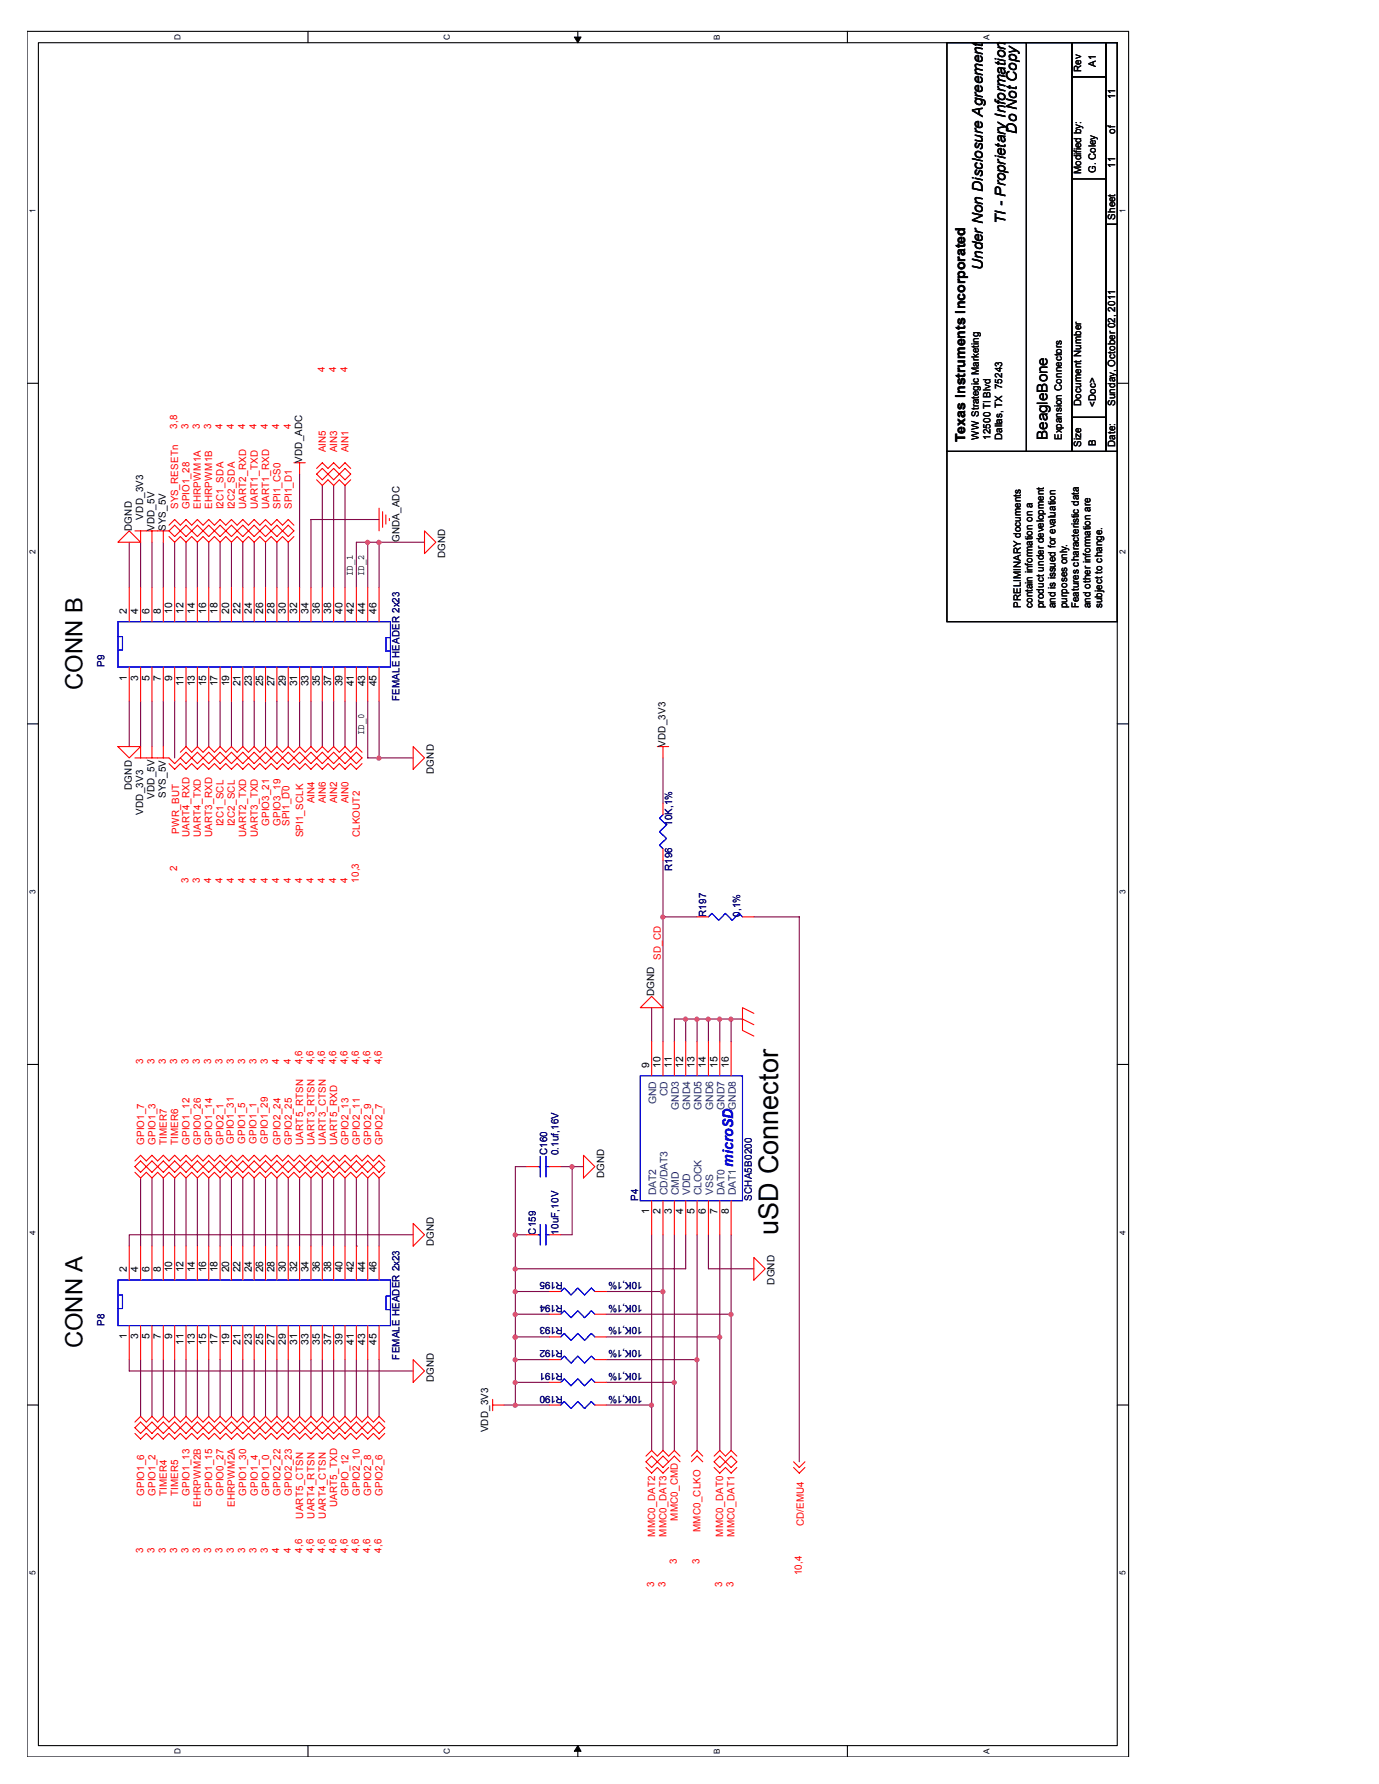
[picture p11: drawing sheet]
<svg xmlns="http://www.w3.org/2000/svg" width="216mm" height="279mm" viewBox="0 0 216 279" stroke-linecap="round" stroke-linejoin="round" font-family="sans-serif">
<path d="M4.2 4.9h172.5v270.3h-172.5zM6 6.7h168.9v266.7h-168.9z" fill="none" stroke="#000" stroke-width=".17"/>
<g fill="#fff">
<path d="M4.4 246h1.4v.7h-1.4z"/>
<path d="M175.1 246h1.4v.7h-1.4z"/>
</g>
<path d="M4.2 220h1.8M174.9 220h1.8" fill="none" stroke="#000" stroke-width=".17"/>
<g fill="#fff">
<path d="M4.4 192.7h1.4v.7h-1.4z"/>
<path d="M175.1 192.7h1.4v.7h-1.4z"/>
</g>
<path d="M4.2 166.7h1.8M174.9 166.7h1.8" fill="none" stroke="#000" stroke-width=".17"/>
<g fill="#fff">
<path d="M4.4 139.4h1.4v.6h-1.4z"/>
<path d="M175.1 139.4h1.4v.6h-1.4z"/>
</g>
<path d="M4.2 113.4h1.8M174.9 113.4h1.8" fill="none" stroke="#000" stroke-width=".17"/>
<g fill="#fff">
<path d="M4.4 86h1.4v.7h-1.4z"/>
<path d="M175.1 86h1.4v.7h-1.4z"/>
</g>
<path d="M4.2 60h1.8M174.9 60h1.8" fill="none" stroke="#000" stroke-width=".17"/>
<g fill="#fff">
<path d="M4.4 32.7h1.4v.7h-1.4z"/>
<path d="M175.1 32.7h1.4v.7h-1.4z"/>
<path d="M27.1 273.8h1.4v.9h-1.4z"/>
<path d="M27.1 5.3h1.4v.9h-1.4z"/>
<path d="M69.3 273.8h1.4v.9h-1.4z"/>
<path d="M69.3 5.3h1.4v.9h-1.4z"/>
</g>
<path d="M48.2 4.9v1.8M48.2 273.4v1.8" fill="none" stroke="#000" stroke-width=".17"/>
<g fill="#fff">
<path d="M111.5 273.9h1.4v.8h-1.4z"/>
<path d="M111.5 5.4h1.4v.8h-1.4z"/>
</g>
<path d="M90.5 4.9v1.8M90.5 273.4v1.8" fill="none" stroke="#000" stroke-width=".17"/>
<path d="M89.9 5.8h1.1l-.5 .9zM90.5 273.4l.5 .9h-1.1z" fill="#000" stroke="#000" stroke-width=".16"/>
<g fill="#fff">
<path d="M153.8 273.9h1.4v.8h-1.4z"/>
<path d="M153.8 5.4h1.4v.8h-1.4z"/>
</g>
<path d="M132.7 4.9v1.8M148.3 6.7h12.4v64h-12.4zM160.7 6.7h7.1v64h-7.1zM167.8 12h5.3v53.4h-5.3zM167.8 6.7h5.3v5.3h-5.3zM173.1 6.7h1.8v28.4h-1.8zM167.8 28h5.3M173.1 35.1h1.8v35.6h-1.8zM148.3 70.7h26.6v26.7h-26.6zM167.8 65.4h5.3v5.3h-5.3zM132.7 273.4v1.8" fill="none" stroke="#000" stroke-width=".17"/>
<g fill="none" stroke="#800040" stroke-width=".17">
<path d="M46.9 74.3v17.7M50.5 76v16M52.2 76v16M54 76v16M20.2 84.9v7.1M22 84.9v7.1M23.8 84.9v7.1M25.6 84.9v7.1M27.3 84.9v7.1M29.1 84.9v7.1M30.9 84.9v7.1M32.7 84.9v7.1"/>
<path d="M34.5 84.9v7.1M36.2 84.9v7.1M38 84.9v7.1M39.8 84.9v7.1M41.6 84.9v7.1M43.3 84.9v7.1M45.1 84.9v7.1M57.6 84.9v7.1M59.4 81.4h-10.7v10.6M59.4 84.9h-3.6v7.1M66.5 84.9h-7.1v7.1M20.2 109.8v7.1"/>
<path d="M22 109.8v7.1M23.8 109.8v7.1M25.6 109.8v7.1M27.3 109.8v8.9M29.1 109.8v7.1M30.9 109.8v7.1M32.7 109.8v7.1M34.5 109.8v7.1M36.2 109.8v7.1M38 109.8v7.1M39.8 109.8v7.1M41.6 109.8v7.1"/>
<path d="M43.3 109.8v7.1M45.1 109.8v7.1M46.9 109.8v7.1M48.7 109.8v7.1M50.5 109.8v7.1M52.2 109.8v7.1M54 109.8v7.1M55.8 109.8v7.1M57.6 109.8v8.9h7.1M59.4 109.8v8.9M103.8 118.7v7.1M103.8 134.7v28.5"/>
<path d="M102 157.8v5.4M103.8 143.6h5.3M107.4 159.6v3.6M109.1 159.6v3.6M110.9 159.6v3.6M112.7 159.6v3.6M114.5 159.6v3.6M116.2 159.6h-10.6v3.6M118 143.6h7.1v85.3M22 184.5v10.7M23.8 184.5v10.7M25.6 184.5v10.7"/>
<path d="M27.3 184.5v10.7M29.1 184.5v10.7M30.9 184.5v10.7M32.7 184.5v10.7M34.5 184.5v10.7M36.2 184.5v10.7M38 184.5v10.7M39.8 184.5v10.7M41.6 184.5v10.7M43.3 184.5v10.7M45.1 184.5v10.7M46.9 184.5v10.7"/>
<path d="M48.7 184.5v10.7M50.5 184.5v10.7M52.2 184.5v10.7M54 184.5v10.7M55.8 195.2h.1M55.8 184.5v10.7M57.6 184.5v10.7M59.4 184.5v10.7M64.7 193.4h-44.5v1.8M80.7 193.4h1.8M82.5 182.7h-1.8v37.3M87.8 182.7h3.6"/>
<path d="M89.6 182.7v10.7h-1.8M102 193.4v33.8M103.8 193.4v33.8M105.6 193.4v33.8M107.4 193.4v5.3h-26.7M109.1 193.4v33.8M110.9 193.4v5.3h7.1M112.7 193.4v33.8M114.5 193.4v33.8M20.2 212.9v1.8h44.5M22 212.9v8.9M23.8 212.9v8.9"/>
<path d="M25.6 212.9v8.9M27.3 212.9v8.9M29.1 212.9v8.9M30.9 212.9v8.9M32.7 212.9v8.9M34.5 212.9v8.9M36.2 212.9v8.9M38 212.9v8.9M39.8 212.9v8.9M41.6 212.9v8.9M43.3 212.9v8.9M45.1 212.9v8.9"/>
<path d="M46.9 212.9v8.9M48.7 212.9v8.9M50.5 212.9v8.9M52.2 212.9v8.9M54 212.9v8.9M55.8 212.9v8.9M57.6 212.9v8.9M59.4 212.9v8.9M80.7 209.4h5.3M80.7 205.8h5.3M80.7 212.9h5.3M80.7 216.5h5.3"/>
<path d="M80.7 202.3h5.3M94.9 209.4h17.8M94.9 205.8h19.6M94.9 212.9h14.2M94.9 216.5h10.7M94.9 202.3h8.9M78.9 220h7.1M94.9 220h7.1"/>
</g>
<g fill="#f0f" stroke="#f0f" stroke-width=".17">
<circle cx="112.7" cy="209.4" r=".32"/>
<circle cx="114.4" cy="205.8" r=".32"/>
<circle cx="80.7" cy="198.7" r=".32"/>
<circle cx="109.1" cy="213" r=".32"/>
<circle cx="80.7" cy="202.3" r=".32"/>
<circle cx="80.7" cy="209.4" r=".32"/>
<circle cx="80.7" cy="213" r=".32"/>
<circle cx="80.7" cy="216.5" r=".32"/>
<circle cx="105.6" cy="216.5" r=".32"/>
<circle cx="114.4" cy="159.6" r=".32"/>
<circle cx="102" cy="220.1" r=".32"/>
<circle cx="103.8" cy="202.3" r=".32"/>
<circle cx="103.8" cy="143.6" r=".32"/>
<circle cx="110.9" cy="159.6" r=".32"/>
<circle cx="107.3" cy="159.6" r=".32"/>
<circle cx="109.1" cy="159.6" r=".32"/>
<circle cx="89.6" cy="182.7" r=".32"/>
<circle cx="80.7" cy="193.4" r=".32"/>
<circle cx="112.7" cy="159.6" r=".32"/>
<circle cx="80.7" cy="205.8" r=".32"/>
<circle cx="80.7" cy="220.1" r=".32"/>
<circle cx="57.5" cy="84.9" r=".32"/>
<circle cx="59.3" cy="84.9" r=".32"/>
<circle cx="59.3" cy="118.7" r=".32"/>
</g>
<g fill="none" stroke="#f00" stroke-width=".17">
<path d="M46 72.5h1.8M46.9 72.5v1.8M49.6 75.1l.9 .9 .8-.9 .9 .9 .9-.9 .9 .9 .9-.9M49.6 73.4l.9-.9 .8 .9 .9-.9 .9 .9 .9-.9 .9 .9M50.5 73.4l.8 .9-.8 .8-.9-.8zM51.3 74.3l.9 .8 .9-.8M51.3 74.3l.9-.9 .9 .9M54 73.4l.9 .9-.9 .8-.9-.8zM59.4 79.6v3.5M18.5 84.9l1.7-1.8 1.8 1.8zM20.2 92v5.4M21.1 83.1h5.4"/>
<path d="M22 83.1v1.8M22 92v5.4M23.8 83.1v1.8M23.8 92v5.4M25.6 83.1v1.8M25.6 92v5.4M26.5 84l.8 .9 .9-.9 .9 .9 .9-.9 .9 .9 .9-.9 .9 .9 .9-.9 .9 .9 .8-.9 .9 .9 .9-.9 .9 .9 .9-.9 .9 .9 .9-.9 .9 .9 .9-.9 .8 .9 .9-.9 .9 .9 .9-.9M26.5 82.3l.8-.9 .9 .9 .9-.9 .9 .9 .9-.9 .9 .9 .9-.9 .9 .9 .9-.9 .8 .9 .9-.9 .9 .9 .9-.9 .9 .9 .9-.9 .9 .9 .9-.9 .9 .9 .8-.9 .9 .9 .9-.9 .9 .9M26.5 83.1l.8 .9 .9-.9M26.5 83.1l.8-.8 .9 .8M27.3 92v5.4M28.2 83.1l.9 .9 .9-.9"/>
<path d="M28.2 83.1l.9-.8 .9 .8M29.1 92v5.4M30 83.1l.9 .9 .9-.9M30 83.1l.9-.8 .9 .8M30.9 92v5.4M31.8 83.1l.9 .9 .9-.9M31.8 83.1l.9-.8 .9 .8M32.7 92v5.4M33.6 83.1l.9 .9 .8-.9M33.6 83.1l.9-.8 .8 .8M34.5 92v5.4M35.3 83.1l.9 .9 .9-.9"/>
<path d="M35.3 83.1l.9-.8 .9 .8M36.2 92v5.4M37.1 83.1l.9 .9 .9-.9M37.1 83.1l.9-.8 .9 .8M38 92v5.4M38.9 83.1l.9 .9 .9-.9M38.9 83.1l.9-.8 .9 .8M39.8 92v5.4M40.7 83.1l.9 .9 .9-.9M40.7 83.1l.9-.8 .9 .8M41.6 92v5.4M42.5 83.1l.8 .9 .9-.9"/>
<path d="M42.5 83.1l.8-.8 .9 .8M43.3 92v5.4M45.1 82.3l.9 .8-.9 .9-.9-.9zM45.1 92v5.4M46.9 92v5.4M48.7 92v5.4M50.5 92v5.4M52.2 92v5.4M54 92v5.4M55.8 92v5.4M57.6 92v5.4M59.4 92v5.4"/>
<path d="M59.9 80.1v2.5M60.4 80.6v1.5M61 81.2v.3M66.5 83.1l1.7 1.8-1.7 1.8zM18.5 116.9h3.5l-1.8 1.8zM20.2 104.5v5.3M21.1 118.7h5.4l.8 .9 .9-.9M22 104.5v5.3M22 116.9v1.8M23.8 104.5v5.3M23.8 116.9v1.8M25.6 104.5v5.3"/>
<path d="M25.6 116.9v1.8M26.5 119.6l.8 .9 .9-.9 .9 .9 .9-.9 .9 .9 .9-.9 .9 .9 .9-.9 .9 .9 .8-.9 .9 .9 .9-.9 .9 .9 .9-.9 .9 .9 .9-.9 .9 .9 .9-.9 .8 .9 .9-.9 .9 .9 .9-.9 .9 .9 .9-.9 .9 .9 .9-.9 .9 .9 .8-.9 .9 .9 .9-.9 .9 .9 .9-.9 .9 .9 .9-.9M27.3 104.5v5.3M28.2 117.8l.9-.9 .9 .9 .9-.9 .9 .9 .9-.9 .9 .9 .9-.9 .8 .9 .9-.9 .9 .9 .9-.9 .9 .9 .9-.9 .9 .9 .9-.9 .9 .9 .8-.9 .9 .9 .9-.9 .9 .9 .9-.9 .9 .9 .9-.9 .9 .9 .9-.9 .8 .9 .9-.9 .9 .9 .9-.9 .9 .9 .9-.9 .9 .9M28.2 118.7l.9 .9 .9-.9M28.2 118.7l.9-.9 .9 .9M29.1 104.5v5.3M30 118.7l.9 .9 .9-.9M30 118.7l.9-.9 .9 .9M30.9 104.5v5.3M31.8 118.7l.9 .9 .9-.9M31.8 118.7l.9-.9 .9 .9"/>
<path d="M32.7 104.5v5.3M33.6 118.7l.9 .9 .8-.9M33.6 118.7l.9-.9 .8 .9M34.5 104.5v5.3M35.3 118.7l.9 .9 .9-.9M35.3 118.7l.9-.9 .9 .9M36.2 104.5v5.3M37.1 118.7l.9 .9 .9-.9M37.1 118.7l.9-.9 .9 .9M38 104.5v5.3M38.9 118.7l.9 .9 .9-.9M38.9 118.7l.9-.9 .9 .9"/>
<path d="M39.8 104.5v5.3M40.7 118.7l.9 .9 .9-.9M40.7 118.7l.9-.9 .9 .9M41.6 104.5v5.3M42.5 118.7l.8 .9 .9-.9M42.5 118.7l.8-.9 .9 .9M43.3 104.5v5.3M44.2 118.7l.9 .9 .9-.9M44.2 118.7l.9-.9 .9 .9M45.1 104.5v5.3M46 118.7l.9 .9 .9-.9M46 118.7l.9-.9 .9 .9"/>
<path d="M46.9 104.5v5.3M47.8 118.7l.9 .9 .9-.9M47.8 118.7l.9-.9 .9 .9M48.7 104.5v5.3M49.6 118.7l.9 .9 .8-.9M49.6 118.7l.9-.9 .8 .9M50.5 104.5v5.3M51.3 118.7l.9 .9 .9-.9M51.3 118.7l.9-.9 .9 .9M52.2 104.5v5.3M53.1 118.7l.9 .9 .9-.9M53.1 118.7l.9-.9 .9 .9"/>
<path d="M54 104.5v5.3M55.8 117.8l.9 .9-.9 .9-.9-.9zM55.8 104.5v5.3M57.6 104.5v5.3M59.4 104.5v5.3M64.7 116.9l1.8 1.8-1.8 1.8zM102.9 116.9h1.8M103.8 116.9v1.8M103.8 125.8v1.8M103.8 132.9v1.8M100.2 157.8l1.8-1.8 1.8 1.8zM109.1 143.6h1.8"/>
<path d="M116.2 159.6l1.8 .9M116.2 143.6h1.8M118 158.7l-1.8-.9v3.6l1.8 .9M102 163.2v5.3M103.8 163.2v5.3M105.6 163.2v5.3M107.4 163.2v5.3M109.1 163.2v5.3M110.9 163.2v5.3M112.7 163.2v5.3M114.5 163.2v5.3M20.2 195.2v5.3"/>
<path d="M21.1 183.6l.9 .9 .9-.9 .9 .9 .9-.9 .9 .9 .9-.9 .8 .9 .9-.9 .9 .9 .9-.9 .9 .9 .9-.9 .9 .9 .9-.9 .9 .9 .8-.9 .9 .9 .9-.9 .9 .9 .9-.9 .9 .9 .9-.9 .9 .9 .9-.9 .8 .9 .9-.9 .9 .9 .9-.9 .9 .9 .9-.9 .9 .9 .9-.9 .9 .9 .8-.9 .9 .9 .9-.9 .9 .9 .9-.9 .9 .9 .9-.9 .9 .9 .9-.9 .9 .9 .8-.9M21.1 181.8l.9-.9 .9 .9 .9-.9 .9 .9 .9-.9 .9 .9 .8-.9 .9 .9 .9-.9 .9 .9 .9-.9 .9 .9 .9-.9 .9 .9 .9-.9 .8 .9 .9-.9 .9 .9 .9-.9 .9 .9 .9-.9 .9 .9 .9-.9 .9 .9 .8-.9 .9 .9 .9-.9 .9 .9 .9-.9 .9 .9 .9-.9 .9 .9 .9-.9 .8 .9 .9-.9 .9 .9 .9-.9 .9 .9 .9-.9 .9 .9 .9-.9 .9 .9 .9-.9 .8 .9M21.1 182.7l.9-.9 .9 .9-.9 .9zM22 195.2v5.3M22.9 182.7l.9 .9 .9-.9M22.9 182.7l.9-.9 .9 .9M23.8 195.2v5.3M24.7 182.7l.9 .9 .9-.9M24.7 182.7l.9-.9 .9 .9M25.6 195.2v5.3M26.5 182.7l.8 .9 .9-.9M26.5 182.7l.8-.9 .9 .9"/>
<path d="M27.3 195.2v5.3M28.2 182.7l.9 .9 .9-.9M28.2 182.7l.9-.9 .9 .9M29.1 195.2v5.3M30 182.7l.9 .9 .9-.9M30 182.7l.9-.9 .9 .9M30.9 195.2v5.3M31.8 182.7l.9 .9 .9-.9M31.8 182.7l.9-.9 .9 .9M32.7 195.2v5.3M33.6 182.7l.9 .9 .8-.9M33.6 182.7l.9-.9 .8 .9"/>
<path d="M34.5 195.2v5.3M35.3 182.7l.9 .9 .9-.9M35.3 182.7l.9-.9 .9 .9M36.2 195.2v5.3M37.1 182.7l.9 .9 .9-.9M37.1 182.7l.9-.9 .9 .9M38 195.2v5.3M38.9 182.7l.9 .9 .9-.9M38.9 182.7l.9-.9 .9 .9M39.8 195.2v5.3M40.7 182.7l.9 .9 .9-.9M40.7 182.7l.9-.9 .9 .9"/>
<path d="M41.6 195.2v5.3M42.5 182.7l.8 .9 .9-.9M42.5 182.7l.8-.9 .9 .9M43.3 195.2v5.3M44.2 182.7l.9 .9 .9-.9M44.2 182.7l.9-.9 .9 .9M45.1 195.2v5.3M46 182.7l.9 .9 .9-.9M46 182.7l.9-.9 .9 .9M46.9 195.2v5.3M47.8 182.7l.9 .9 .9-.9M47.8 182.7l.9-.9 .9 .9"/>
<path d="M48.7 195.2v5.3M49.6 182.7l.9 .9 .8-.9M49.6 182.7l.9-.9 .8 .9M50.5 195.2v5.3M51.3 182.7l.9 .9 .9-.9M51.3 182.7l.9-.9 .9 .9M52.2 195.2v5.3M53.1 182.7l.9 .9 .9-.9M53.1 182.7l.9-.9 .9 .9M54 195.2v5.3M54.9 182.7l.9 .9 .9-.9M54.9 182.7l.9-.9 .9 .9"/>
<path d="M55.8 195.2v5.3M56.7 182.7l.9 .9 .9-.9M56.7 182.7l.9-.9 .9 .9M57.6 195.2v5.3M58.5 182.7l.9-.9 .8 .9-.8 .9zM59.4 195.2v5.3M64.7 191.6l1.8 1.8-1.8 1.8zM82.5 182.7h1.7M82.5 193.4h1.7M86 182.7h1.8M86 193.4h1.8M91.4 180.9l1.7 1.8-1.7 1.8z"/>
<path d="M102 188v5.4M103.8 188v5.4M105.6 188v5.4M107.4 188v5.4M109.1 188v5.4M110.9 188v5.4M112.7 188v5.4M114.5 188v5.4M118 196.9l1.8 1.8-1.8 1.8zM20.2 207.6v5.3M22 207.6v5.3M23.8 207.6v5.3"/>
<path d="M25.6 207.6v5.3M27.3 207.6v5.3M29.1 207.6v5.3M30.9 207.6v5.3M32.7 207.6v5.3M34.5 207.6v5.3M36.2 207.6v5.3M38 207.6v5.3M39.8 207.6v5.3M41.6 207.6v5.3M43.3 207.6v5.3M45.1 207.6v5.3"/>
<path d="M46.9 207.6v5.3M48.7 207.6v5.3M50.5 207.6v5.3M52.2 207.6v5.3M54 207.6v5.3M55.8 207.6v5.3M57.6 207.6v5.3M59.4 207.6v5.3M64.7 212.9l1.8 1.8-1.8 1.8zM77.1 219.2v1.7M86 209.4h1.8M86 205.8h1.8"/>
<path d="M86 202.3h1.8M86 216.5h1.8M86 212.9h1.8M93.1 209.4h1.8M93.1 205.8h1.8M93.1 202.3h1.8M93.1 216.5h1.8M93.1 212.9h1.8M21.1 224.5l.9 .9 .9-.9 .9 .9 .9-.9 .9 .9 .9-.9 .8 .9 .9-.9 .9 .9 .9-.9 .9 .9 .9-.9 .9 .9 .9-.9 .9 .9 .8-.9 .9 .9 .9-.9 .9 .9 .9-.9 .9 .9 .9-.9 .9 .9 .9-.9 .8 .9 .9-.9 .9 .9 .9-.9 .9 .9 .9-.9 .9 .9 .9-.9 .9 .9 .8-.9 .9 .9 .9-.9 .9 .9 .9-.9 .9 .9 .9-.9 .9 .9 .9-.9 .9 .9 .8-.9M21.1 222.7l.9-.9 .9 .9 .9-.9 .9 .9 .9-.9 .9 .9 .8-.9 .9 .9 .9-.9 .9 .9 .9-.9 .9 .9 .9-.9 .9 .9 .9-.9 .8 .9 .9-.9 .9 .9 .9-.9 .9 .9 .9-.9 .9 .9 .9-.9 .9 .9 .8-.9 .9 .9 .9-.9 .9 .9 .9-.9 .9 .9 .9-.9 .9 .9 .9-.9 .8 .9 .9-.9 .9 .9 .9-.9 .9 .9 .9-.9 .9 .9 .9-.9 .9 .9 .9-.9 .8 .9M22 222.7l.9 .9-.9 .9-.9-.9zM22.9 223.6l.9 .9 .9-.9"/>
<path d="M22.9 223.6l.9-.9 .9 .9M24.7 223.6l.9 .9 .9-.9M24.7 223.6l.9-.9 .9 .9M26.5 223.6l.8 .9 .9-.9M26.5 223.6l.8-.9 .9 .9M28.2 223.6l.9 .9 .9-.9M28.2 223.6l.9-.9 .9 .9M30 223.6l.9 .9 .9-.9M30 223.6l.9-.9 .9 .9M31.8 223.6l.9 .9 .9-.9M31.8 223.6l.9-.9 .9 .9M33.6 223.6l.9 .9 .8-.9"/>
<path d="M33.6 223.6l.9-.9 .8 .9M35.3 223.6l.9 .9 .9-.9M35.3 223.6l.9-.9 .9 .9M37.1 223.6l.9 .9 .9-.9M37.1 223.6l.9-.9 .9 .9M38.9 223.6l.9 .9 .9-.9M38.9 223.6l.9-.9 .9 .9M40.7 223.6l.9 .9 .9-.9M40.7 223.6l.9-.9 .9 .9M42.5 223.6l.8 .9 .9-.9M42.5 223.6l.8-.9 .9 .9M44.2 223.6l.9 .9 .9-.9"/>
<path d="M44.2 223.6l.9-.9 .9 .9M46 223.6l.9 .9 .9-.9M46 223.6l.9-.9 .9 .9M47.8 223.6l.9 .9 .9-.9M47.8 223.6l.9-.9 .9 .9M49.6 223.6l.9 .9 .8-.9M49.6 223.6l.9-.9 .8 .9M51.3 223.6l.9 .9 .9-.9M51.3 223.6l.9-.9 .9 .9M53.1 223.6l.9 .9 .9-.9M53.1 223.6l.9-.9 .9 .9M54.9 223.6l.9 .9 .9-.9"/>
<path d="M54.9 223.6l.9-.9 .9 .9M56.7 223.6l.9 .9 .9-.9M56.7 223.6l.9-.9 .9 .9M59.4 222.7l.8 .9-.8 .9-.9-.9zM77.1 220h1.8M86 220h1.8M93.1 220h1.8M101.1 229.8l.9 .9 .9-.9 .9 .9 .9-.9M101.1 228.9l.9-.8 .9 .8-.9 .9zM101.1 228.1l.9-.9 .9 .9 .9-.9 .9 .9 .9-.9 .9 .9M102.9 228.9l.9 .9 .9-.9M102.9 228.9l.9-.8 .9 .8"/>
<path d="M104.7 228.9l.9-.8 .9 .8M108.2 228.1l.9-.9 .9 .9M108.2 228.9l.9-.8 .9 .8M111.8 229.8l.9 .9 .9-.9 .9 .9 .9-.9M111.8 228.1l.9-.9 .9 .9 .9-.9 .9 .9M112.7 228.1l.9 .8-.9 .9-.9-.9zM114.5 228.1l.9 .8-.9 .9-.9-.9zM124.2 229.8l.9 .9 .9-.9M124.2 228.9l.9 .9 .9-.9"/>
</g>
<g fill="none" stroke="#00f" stroke-width=".17">
<path d="M18.5 97.4h42.6v7.1h-42.6zM18.5 99.7h.7v2.1h-.7M61.1 99.9h-.7v2.1h.7M103.8 127.6l-.5 .5 1.1 1.1-1.1 1.1 1.1 1-1.1 1.1 .5 .5M110.9 143.6l.6-.6 1 1.1 1.1-1.1 1 1.1 1.1-1.1 .5 .6M100.2 168.5h16v19.5h-16zM84.2 182.7h.4M84.2 193.4h.4M84.6 181.1v3.2M84.6 191.8v3.2M85.5 182.7h.5M85.5 181.1v3.2"/>
<path d="M85.5 191.8v3.2M85.5 193.4h.5M18.5 200.5h42.6v7.1h-42.6zM18.5 202.8h.7v2.1h-.7M61.1 203h-.7v2.1h.7M87.8 209.4l.5-.6 1.1 1.1 1.1-1.1 1 1.1 1.1-1.1 .5 .6M87.8 205.8l.5-.5 1.1 1.1 1.1-1.1 1 1.1 1.1-1.1 .5 .5M87.8 202.3l.5-.6 1.1 1.1 1.1-1.1 1 1.1 1.1-1.1 .5 .6M87.8 216.5l.5-.6 1.1 1.1 1.1-1.1 1 1.1 1.1-1.1 .5 .6M87.8 212.9l.5-.5 1.1 1.1 1.1-1.1 1 1.1 1.1-1.1 .5 .5M87.8 220l.5-.5 1.1 1.1 1.1-1.1 1 1.1 1.1-1.1 .5 .5"/>
</g>
<text font-size="4.2" x="121.8" y="193.4" transform="rotate(-90 121.8 193.4)">uSD Connector</text>
<g font-size="3.7">
<text x="12.9" y="108" transform="rotate(-90 12.9 108)">CONN B</text>
<text x="12.9" y="211.2" transform="rotate(-90 12.9 211.2)">CONN A</text>
</g>
<g font-size="2.3">
<text x="159.2" y="20.9" transform="rotate(-90 159.2 20.9)">Do Not Copy</text>
<text x="157.4" y="35.1" transform="rotate(-90 157.4 35.1)">TI - Proprietary Information</text>
<text x="153.9" y="42.2" transform="rotate(-90 153.9 42.2)">Under Non Disclosure Agreement</text>
<text x="164" y="68.9" transform="rotate(-90 164 68.9)">BeagleBone</text>
</g>
<text font-size="2.3" fill="#00f" x="114.8" y="182.7" transform="rotate(-90 114.8 182.7)">microSD</text>
<text font-size="2.1" x="151.1" y="69.3" transform="rotate(-90 151.1 69.3)">Texas Instruments Incorporated</text>
<g font-size="1.6">
<text x="169.2" y="11.3" transform="rotate(-90 169.2 11.3)">Rev</text>
<text x="171.6" y="10.4" transform="rotate(-90 171.6 10.4)">A1</text>
<text x="174.6" y="15.6" transform="rotate(-90 174.6 15.6)">11</text>
<text x="174.6" y="20.9" transform="rotate(-90 174.6 20.9)">of</text>
<text x="169.2" y="27.3" transform="rotate(-90 169.2 27.3)">Modified by:</text>
<text x="171.6" y="27.1" transform="rotate(-90 171.6 27.1)">G. Coley</text>
<text x="174.6" y="26.2" transform="rotate(-90 174.6 26.2)">11</text>
<text x="174.6" y="34.4" transform="rotate(-90 174.6 34.4)">Sheet</text>
<text x="169.2" y="63.6" transform="rotate(-90 169.2 63.6)">Document Number</text>
<text x="171.6" y="63.8" transform="rotate(-90 171.6 63.8)">&lt;Doc&gt;</text>
<text x="174.6" y="63.6" transform="rotate(-90 174.6 63.6)">Sunday, October 02, 2011</text>
<text x="153.2" y="68.9" transform="rotate(-90 153.2 68.9)">WW Strategic Marketing</text>
<text x="155.1" y="68.9" transform="rotate(-90 155.1 68.9)">12500 TI Blvd</text>
<text x="156.9" y="68.9" transform="rotate(-90 156.9 68.9)">Dallas, TX 75243</text>
<text x="166.2" y="68.9" transform="rotate(-90 166.2 68.9)">Expansion Connectors</text>
<text x="169.2" y="70" transform="rotate(-90 169.2 70)">Size</text>
<text x="171.6" y="69.8" transform="rotate(-90 171.6 69.8)">B</text>
<text x="174.6" y="70" transform="rotate(-90 174.6 70)">Date:</text>
<text x="47.3" y="72.5" transform="rotate(-90 47.3 72.5)">VDD_ADC</text>
<text x="20.6" y="83.1" transform="rotate(-90 20.6 83.1)">DGND</text>
<text x="22.4" y="81.4" transform="rotate(-90 22.4 81.4)">VDD_3V3</text>
<text x="24.2" y="83.1" transform="rotate(-90 24.2 83.1)">VDD_5V</text>
<text x="26" y="83.1" transform="rotate(-90 26 83.1)">SYS_5V</text>
<text x="62.6" y="84.9" transform="rotate(-90 62.6 84.9)">GNDA_ADC</text>
<text x="69.7" y="87.4" transform="rotate(-90 69.7 87.4)">DGND</text>
<text x="55.2" y="90.3" transform="rotate(-90 55.2 90.3)">ID_1</text>
<text x="57" y="90.3" transform="rotate(-90 57 90.3)">ID_2</text>
<text x="159.8" y="95.3" transform="rotate(-90 159.8 95.3)">PRELIMINARY documents</text>
<text x="161.6" y="95.3" transform="rotate(-90 161.6 95.3)">contain information on a</text>
<text x="163.4" y="95.3" transform="rotate(-90 163.4 95.3)">product under development</text>
<text x="165.3" y="95.3" transform="rotate(-90 165.3 95.3)">and is issued for evaluation</text>
<text x="167.1" y="95.3" transform="rotate(-90 167.1 95.3)">purposes only.</text>
<text x="168.9" y="95.3" transform="rotate(-90 168.9 95.3)">Features characteristic data</text>
<text x="170.7" y="95.3" transform="rotate(-90 170.7 95.3)">and other information are</text>
<text x="172.6" y="95.3" transform="rotate(-90 172.6 95.3)">subject to change.</text>
<text x="19.9" y="96.1" transform="rotate(-90 19.9 96.1)">2</text>
<text x="21.6" y="96.1" transform="rotate(-90 21.6 96.1)">4</text>
<text x="23.4" y="96.1" transform="rotate(-90 23.4 96.1)">6</text>
<text x="25.2" y="96.1" transform="rotate(-90 25.2 96.1)">8</text>
<text x="27" y="96.1" transform="rotate(-90 27 96.1)">10</text>
<text x="28.7" y="96.1" transform="rotate(-90 28.7 96.1)">12</text>
<text x="30.5" y="96.1" transform="rotate(-90 30.5 96.1)">14</text>
<text x="32.3" y="96.1" transform="rotate(-90 32.3 96.1)">16</text>
<text x="34.1" y="96.1" transform="rotate(-90 34.1 96.1)">18</text>
<text x="35.9" y="96.1" transform="rotate(-90 35.9 96.1)">20</text>
<text x="37.6" y="96.1" transform="rotate(-90 37.6 96.1)">22</text>
<text x="39.4" y="96.1" transform="rotate(-90 39.4 96.1)">24</text>
<text x="41.2" y="96.1" transform="rotate(-90 41.2 96.1)">26</text>
<text x="43" y="96.1" transform="rotate(-90 43 96.1)">28</text>
<text x="44.7" y="96.1" transform="rotate(-90 44.7 96.1)">30</text>
<text x="46.5" y="96.1" transform="rotate(-90 46.5 96.1)">32</text>
<text x="48.3" y="96.1" transform="rotate(-90 48.3 96.1)">34</text>
<text x="50.1" y="96.1" transform="rotate(-90 50.1 96.1)">36</text>
<text x="51.9" y="96.1" transform="rotate(-90 51.9 96.1)">38</text>
<text x="53.6" y="96.1" transform="rotate(-90 53.6 96.1)">40</text>
<text x="55.4" y="96.1" transform="rotate(-90 55.4 96.1)">42</text>
<text x="57.2" y="96.1" transform="rotate(-90 57.2 96.1)">44</text>
<text x="59" y="96.1" transform="rotate(-90 59 96.1)">46</text>
<text x="19.9" y="106.6" transform="rotate(-90 19.9 106.6)">1</text>
<text x="21.6" y="106.6" transform="rotate(-90 21.6 106.6)">3</text>
<text x="23.4" y="106.6" transform="rotate(-90 23.4 106.6)">5</text>
<text x="25.2" y="106.6" transform="rotate(-90 25.2 106.6)">7</text>
<text x="27" y="106.6" transform="rotate(-90 27 106.6)">9</text>
<text x="28.7" y="107.5" transform="rotate(-90 28.7 107.5)">11</text>
<text x="30.5" y="107.5" transform="rotate(-90 30.5 107.5)">13</text>
<text x="32.3" y="107.5" transform="rotate(-90 32.3 107.5)">15</text>
<text x="34.1" y="107.5" transform="rotate(-90 34.1 107.5)">17</text>
<text x="35.9" y="107.5" transform="rotate(-90 35.9 107.5)">19</text>
<text x="37.6" y="107.5" transform="rotate(-90 37.6 107.5)">21</text>
<text x="39.4" y="107.5" transform="rotate(-90 39.4 107.5)">23</text>
<text x="41.2" y="107.5" transform="rotate(-90 41.2 107.5)">25</text>
<text x="43" y="107.5" transform="rotate(-90 43 107.5)">27</text>
<text x="44.7" y="107.5" transform="rotate(-90 44.7 107.5)">29</text>
<text x="46.5" y="107.5" transform="rotate(-90 46.5 107.5)">31</text>
<text x="48.3" y="107.5" transform="rotate(-90 48.3 107.5)">33</text>
<text x="50.1" y="107.5" transform="rotate(-90 50.1 107.5)">35</text>
<text x="51.9" y="107.5" transform="rotate(-90 51.9 107.5)">37</text>
<text x="53.6" y="107.5" transform="rotate(-90 53.6 107.5)">39</text>
<text x="55.4" y="107.5" transform="rotate(-90 55.4 107.5)">41</text>
<text x="57.2" y="107.5" transform="rotate(-90 57.2 107.5)">43</text>
<text x="59" y="107.5" transform="rotate(-90 59 107.5)">45</text>
<text x="57" y="115.1" transform="rotate(-90 57 115.1)">ID_0</text>
<text x="104.2" y="116.9" transform="rotate(-90 104.2 116.9)">VDD_3V3</text>
<text x="20.6" y="123.7" transform="rotate(-90 20.6 123.7)">DGND</text>
<text x="24.2" y="125.1" transform="rotate(-90 24.2 125.1)">VDD_5V</text>
<text x="26" y="124.9" transform="rotate(-90 26 124.9)">SYS_5V</text>
<text x="67.9" y="121.2" transform="rotate(-90 67.9 121.2)">DGND</text>
<text x="22.4" y="127.6" transform="rotate(-90 22.4 127.6)">VDD_3V3</text>
<text x="102.4" y="156" transform="rotate(-90 102.4 156)">DGND</text>
<text x="101.6" y="167.3" transform="rotate(-90 101.6 167.3)">9</text>
<text x="103.4" y="167.3" transform="rotate(-90 103.4 167.3)">10</text>
<text x="105.2" y="167.3" transform="rotate(-90 105.2 167.3)">11</text>
<text x="107" y="167.3" transform="rotate(-90 107 167.3)">12</text>
<text x="108.8" y="167.3" transform="rotate(-90 108.8 167.3)">13</text>
<text x="110.5" y="167.3" transform="rotate(-90 110.5 167.3)">14</text>
<text x="112.3" y="167.3" transform="rotate(-90 112.3 167.3)">15</text>
<text x="114.1" y="167.3" transform="rotate(-90 114.1 167.3)">16</text>
<text x="94.6" y="184.5" transform="rotate(-90 94.6 184.5)">DGND</text>
<text x="101.6" y="190.2" transform="rotate(-90 101.6 190.2)">1</text>
<text x="103.4" y="190.2" transform="rotate(-90 103.4 190.2)">2</text>
<text x="105.2" y="190.2" transform="rotate(-90 105.2 190.2)">3</text>
<text x="107" y="190.2" transform="rotate(-90 107 190.2)">4</text>
<text x="108.8" y="190.2" transform="rotate(-90 108.8 190.2)">5</text>
<text x="110.5" y="190.2" transform="rotate(-90 110.5 190.2)">6</text>
<text x="112.3" y="190.2" transform="rotate(-90 112.3 190.2)">7</text>
<text x="114.1" y="190.2" transform="rotate(-90 114.1 190.2)">8</text>
<text x="67.9" y="195.2" transform="rotate(-90 67.9 195.2)">DGND</text>
<text x="19.9" y="199.3" transform="rotate(-90 19.9 199.3)">2</text>
<text x="21.6" y="199.3" transform="rotate(-90 21.6 199.3)">4</text>
<text x="23.4" y="199.3" transform="rotate(-90 23.4 199.3)">6</text>
<text x="25.2" y="199.3" transform="rotate(-90 25.2 199.3)">8</text>
<text x="27" y="199.3" transform="rotate(-90 27 199.3)">10</text>
<text x="28.7" y="199.3" transform="rotate(-90 28.7 199.3)">12</text>
<text x="30.5" y="199.3" transform="rotate(-90 30.5 199.3)">14</text>
<text x="32.3" y="199.3" transform="rotate(-90 32.3 199.3)">16</text>
<text x="34.1" y="199.3" transform="rotate(-90 34.1 199.3)">18</text>
<text x="35.9" y="199.3" transform="rotate(-90 35.9 199.3)">20</text>
<text x="37.6" y="199.3" transform="rotate(-90 37.6 199.3)">22</text>
<text x="39.4" y="199.3" transform="rotate(-90 39.4 199.3)">24</text>
<text x="41.2" y="199.3" transform="rotate(-90 41.2 199.3)">26</text>
<text x="43" y="199.3" transform="rotate(-90 43 199.3)">28</text>
<text x="44.7" y="199.3" transform="rotate(-90 44.7 199.3)">30</text>
<text x="46.5" y="199.3" transform="rotate(-90 46.5 199.3)">32</text>
<text x="48.3" y="199.3" transform="rotate(-90 48.3 199.3)">34</text>
<text x="50.1" y="199.3" transform="rotate(-90 50.1 199.3)">36</text>
<text x="51.9" y="199.3" transform="rotate(-90 51.9 199.3)">38</text>
<text x="53.6" y="199.3" transform="rotate(-90 53.6 199.3)">40</text>
<text x="55.4" y="199.3" transform="rotate(-90 55.4 199.3)">42</text>
<text x="57.2" y="199.3" transform="rotate(-90 57.2 199.3)">44</text>
<text x="59" y="199.3" transform="rotate(-90 59 199.3)">46</text>
<text x="121.2" y="201.2" transform="rotate(-90 121.2 201.2)">DGND</text>
<text x="19.9" y="209.7" transform="rotate(-90 19.9 209.7)">1</text>
<text x="21.6" y="209.7" transform="rotate(-90 21.6 209.7)">3</text>
<text x="23.4" y="209.7" transform="rotate(-90 23.4 209.7)">5</text>
<text x="25.2" y="209.7" transform="rotate(-90 25.2 209.7)">7</text>
<text x="27" y="209.7" transform="rotate(-90 27 209.7)">9</text>
<text x="28.7" y="210.6" transform="rotate(-90 28.7 210.6)">11</text>
<text x="30.5" y="210.6" transform="rotate(-90 30.5 210.6)">13</text>
<text x="32.3" y="210.6" transform="rotate(-90 32.3 210.6)">15</text>
<text x="34.1" y="210.6" transform="rotate(-90 34.1 210.6)">17</text>
<text x="35.9" y="210.6" transform="rotate(-90 35.9 210.6)">19</text>
<text x="37.6" y="210.6" transform="rotate(-90 37.6 210.6)">21</text>
<text x="39.4" y="210.6" transform="rotate(-90 39.4 210.6)">23</text>
<text x="41.2" y="210.6" transform="rotate(-90 41.2 210.6)">25</text>
<text x="43" y="210.6" transform="rotate(-90 43 210.6)">27</text>
<text x="44.7" y="210.6" transform="rotate(-90 44.7 210.6)">29</text>
<text x="46.5" y="210.6" transform="rotate(-90 46.5 210.6)">31</text>
<text x="48.3" y="210.6" transform="rotate(-90 48.3 210.6)">33</text>
<text x="50.1" y="210.6" transform="rotate(-90 50.1 210.6)">35</text>
<text x="51.9" y="210.6" transform="rotate(-90 51.9 210.6)">37</text>
<text x="53.6" y="210.6" transform="rotate(-90 53.6 210.6)">39</text>
<text x="55.4" y="210.6" transform="rotate(-90 55.4 210.6)">41</text>
<text x="57.2" y="210.6" transform="rotate(-90 57.2 210.6)">43</text>
<text x="59" y="210.6" transform="rotate(-90 59 210.6)">45</text>
<text x="67.9" y="216.5" transform="rotate(-90 67.9 216.5)">DGND</text>
<text x="76.5" y="224.3" transform="rotate(-90 76.5 224.3)">VDD_3V3</text>
</g>
<g font-size="1.6" fill="#f00">
<text x="50.8" y="58.3" transform="rotate(-90 50.8 58.3)">4</text>
<text x="52.6" y="58.3" transform="rotate(-90 52.6 58.3)">4</text>
<text x="54.4" y="58.3" transform="rotate(-90 54.4 58.3)">4</text>
<text x="27.7" y="67.1" transform="rotate(-90 27.7 67.1)">3,8</text>
<text x="29.5" y="67.1" transform="rotate(-90 29.5 67.1)">3</text>
<text x="31.3" y="67.1" transform="rotate(-90 31.3 67.1)">3</text>
<text x="33.1" y="67.1" transform="rotate(-90 33.1 67.1)">3</text>
<text x="34.8" y="67.1" transform="rotate(-90 34.8 67.1)">4</text>
<text x="36.6" y="67.1" transform="rotate(-90 36.6 67.1)">4</text>
<text x="38.4" y="67.1" transform="rotate(-90 38.4 67.1)">4</text>
<text x="40.2" y="67.1" transform="rotate(-90 40.2 67.1)">4</text>
<text x="42" y="67.1" transform="rotate(-90 42 67.1)">4</text>
<text x="43.7" y="67.1" transform="rotate(-90 43.7 67.1)">4</text>
<text x="45.5" y="67.1" transform="rotate(-90 45.5 67.1)">4</text>
<text x="51" y="70.9" transform="rotate(-90 51 70.9)">AIN5</text>
<text x="52.8" y="70.9" transform="rotate(-90 52.8 70.9)">AIN3</text>
<text x="54.6" y="70.9" transform="rotate(-90 54.6 70.9)">AIN1</text>
<text x="27.9" y="79.8" transform="rotate(-90 27.9 79.8)">SYS_RESETn</text>
<text x="29.7" y="79.8" transform="rotate(-90 29.7 79.8)">GPIO1_28</text>
<text x="31.5" y="79.8" transform="rotate(-90 31.5 79.8)">EHRPWM1A</text>
<text x="33.2" y="79.8" transform="rotate(-90 33.2 79.8)">EHRPWM1B</text>
<text x="35" y="79.8" transform="rotate(-90 35 79.8)">I2C1_SDA</text>
<text x="36.8" y="79.8" transform="rotate(-90 36.8 79.8)">I2C2_SDA</text>
<text x="38.6" y="79.8" transform="rotate(-90 38.6 79.8)">UART2_RXD</text>
<text x="40.3" y="79.8" transform="rotate(-90 40.3 79.8)">UART1_TXD</text>
<text x="42.1" y="79.8" transform="rotate(-90 42.1 79.8)">UART1_RXD</text>
<text x="43.9" y="79.8" transform="rotate(-90 43.9 79.8)">SPI1_CS0</text>
<text x="45.7" y="79.8" transform="rotate(-90 45.7 79.8)">SPI1_D1</text>
<text x="49.2" y="125.8" transform="rotate(-90 49.2 125.8)">AIN4</text>
<text x="51" y="125.8" transform="rotate(-90 51 125.8)">AIN6</text>
<text x="52.8" y="125.8" transform="rotate(-90 52.8 125.8)">AIN2</text>
<text x="54.6" y="125.8" transform="rotate(-90 54.6 125.8)">AIN0</text>
<text x="28.1" y="130.6" transform="rotate(-90 28.1 130.6)">PWR_BUT</text>
<text x="29.7" y="131.1" transform="rotate(-90 29.7 131.1)">UART4_RXD</text>
<text x="31.5" y="131.1" transform="rotate(-90 31.5 131.1)">UART4_TXD</text>
<text x="33.2" y="131.1" transform="rotate(-90 33.2 131.1)">UART3_RXD</text>
<text x="35" y="129.4" transform="rotate(-90 35 129.4)">I2C1_SCL</text>
<text x="36.8" y="129.4" transform="rotate(-90 36.8 129.4)">I2C2_SCL</text>
<text x="38.6" y="131.1" transform="rotate(-90 38.6 131.1)">UART2_TXD</text>
<text x="40.3" y="131.1" transform="rotate(-90 40.3 131.1)">UART3_TXD</text>
<text x="42.1" y="129.4" transform="rotate(-90 42.1 129.4)">GPIO3_21</text>
<text x="43.9" y="129.4" transform="rotate(-90 43.9 129.4)">GPIO3_19</text>
<text x="45.3" y="129.4" transform="rotate(-90 45.3 129.4)">SPI1_D0</text>
<text x="47.5" y="131.1" transform="rotate(-90 47.5 131.1)">SPI1_SCLK</text>
<text x="56.3" y="131.1" transform="rotate(-90 56.3 131.1)">CLKOUT2</text>
<text x="27.7" y="136.5" transform="rotate(-90 27.7 136.5)">2</text>
<text x="29.5" y="138.3" transform="rotate(-90 29.5 138.3)">3</text>
<text x="31.3" y="138.3" transform="rotate(-90 31.3 138.3)">3</text>
<text x="33.1" y="138.3" transform="rotate(-90 33.1 138.3)">4</text>
<text x="34.8" y="138.3" transform="rotate(-90 34.8 138.3)">4</text>
<text x="36.6" y="138.3" transform="rotate(-90 36.6 138.3)">4</text>
<text x="38.4" y="138.3" transform="rotate(-90 38.4 138.3)">4</text>
<text x="40.2" y="138.3" transform="rotate(-90 40.2 138.3)">4</text>
<text x="42" y="138.3" transform="rotate(-90 42 138.3)">4</text>
<text x="43.7" y="138.3" transform="rotate(-90 43.7 138.3)">4</text>
<text x="45.5" y="138.3" transform="rotate(-90 45.5 138.3)">4</text>
<text x="47.3" y="138.3" transform="rotate(-90 47.3 138.3)">4</text>
<text x="49.1" y="138.3" transform="rotate(-90 49.1 138.3)">4</text>
<text x="50.8" y="138.3" transform="rotate(-90 50.8 138.3)">4</text>
<text x="52.6" y="138.3" transform="rotate(-90 52.6 138.3)">4</text>
<text x="54.4" y="138.3" transform="rotate(-90 54.4 138.3)">4</text>
<text x="56.2" y="138.3" transform="rotate(-90 56.2 138.3)">10,3</text>
<text x="103.5" y="150.4" transform="rotate(-90 103.5 150.4)">SD_CD</text>
<text x="22.4" y="166.7" transform="rotate(-90 22.4 166.7)">3</text>
<text x="24.2" y="166.7" transform="rotate(-90 24.2 166.7)">3</text>
<text x="25.9" y="166.7" transform="rotate(-90 25.9 166.7)">3</text>
<text x="27.7" y="166.7" transform="rotate(-90 27.7 166.7)">3</text>
<text x="29.5" y="166.7" transform="rotate(-90 29.5 166.7)">3</text>
<text x="31.3" y="166.7" transform="rotate(-90 31.3 166.7)">3</text>
<text x="33.1" y="166.7" transform="rotate(-90 33.1 166.7)">3</text>
<text x="34.8" y="166.7" transform="rotate(-90 34.8 166.7)">3</text>
<text x="36.6" y="166.7" transform="rotate(-90 36.6 166.7)">3</text>
<text x="38.4" y="166.7" transform="rotate(-90 38.4 166.7)">3</text>
<text x="40.2" y="166.7" transform="rotate(-90 40.2 166.7)">3</text>
<text x="42" y="166.7" transform="rotate(-90 42 166.7)">3</text>
<text x="43.7" y="166.7" transform="rotate(-90 43.7 166.7)">4</text>
<text x="45.5" y="166.7" transform="rotate(-90 45.5 166.7)">4</text>
<text x="47.3" y="166.7" transform="rotate(-90 47.3 166.7)">4,6</text>
<text x="49.1" y="166.7" transform="rotate(-90 49.1 166.7)">4,6</text>
<text x="50.8" y="166.7" transform="rotate(-90 50.8 166.7)">4,6</text>
<text x="52.6" y="166.7" transform="rotate(-90 52.6 166.7)">4,6</text>
<text x="54.4" y="166.7" transform="rotate(-90 54.4 166.7)">4,6</text>
<text x="56.2" y="166.7" transform="rotate(-90 56.2 166.7)">4,6</text>
<text x="58" y="166.7" transform="rotate(-90 58 166.7)">4,6</text>
<text x="59.7" y="166.7" transform="rotate(-90 59.7 166.7)">4,6</text>
<text x="22.6" y="179.3" transform="rotate(-90 22.6 179.3)">GPIO1_7</text>
<text x="24.3" y="179.3" transform="rotate(-90 24.3 179.3)">GPIO1_3</text>
<text x="26.1" y="179.3" transform="rotate(-90 26.1 179.3)">TIMER7</text>
<text x="27.9" y="179.3" transform="rotate(-90 27.9 179.3)">TIMER6</text>
<text x="29.7" y="179.3" transform="rotate(-90 29.7 179.3)">GPIO1_12</text>
<text x="31.5" y="179.3" transform="rotate(-90 31.5 179.3)">GPIO0_26</text>
<text x="33.2" y="179.3" transform="rotate(-90 33.2 179.3)">GPIO1_14</text>
<text x="35" y="179.3" transform="rotate(-90 35 179.3)">GPIO2_1</text>
<text x="36.6" y="179.2" transform="rotate(-90 36.6 179.2)">GPIO1_31</text>
<text x="38.4" y="179.2" transform="rotate(-90 38.4 179.2)">GPIO1_5</text>
<text x="40.2" y="179.2" transform="rotate(-90 40.2 179.2)">GPIO1_1</text>
<text x="42" y="179.2" transform="rotate(-90 42 179.2)">GPIO1_29</text>
<text x="43.9" y="179.3" transform="rotate(-90 43.9 179.3)">GPIO2_24</text>
<text x="45.7" y="179.3" transform="rotate(-90 45.7 179.3)">GPIO2_25</text>
<text x="47.5" y="179.3" transform="rotate(-90 47.5 179.3)">UART5_RTSN</text>
<text x="49.2" y="179.3" transform="rotate(-90 49.2 179.3)">UART3_RTSN</text>
<text x="51" y="179.3" transform="rotate(-90 51 179.3)">UART3_CTSN</text>
<text x="52.8" y="179.3" transform="rotate(-90 52.8 179.3)">UART5_RXD</text>
<text x="54.6" y="179.3" transform="rotate(-90 54.6 179.3)">GPIO2_13</text>
<text x="56.3" y="179.3" transform="rotate(-90 56.3 179.3)">GPIO2_11</text>
<text x="58.1" y="179.3" transform="rotate(-90 58.1 179.3)">GPIO2_9</text>
<text x="59.9" y="179.3" transform="rotate(-90 59.9 179.3)">GPIO2_7</text>
<text x="22.6" y="234.3" transform="rotate(-90 22.6 234.3)">GPIO1_6</text>
<text x="24.3" y="234.3" transform="rotate(-90 24.3 234.3)">GPIO1_2</text>
<text x="26.1" y="234.3" transform="rotate(-90 26.1 234.3)">TIMER4</text>
<text x="27.9" y="234.3" transform="rotate(-90 27.9 234.3)">TIMER5</text>
<text x="29.7" y="234.3" transform="rotate(-90 29.7 234.3)">GPIO1_13</text>
<text x="31.5" y="236.1" transform="rotate(-90 31.5 236.1)">EHRPWM2B</text>
<text x="33.2" y="234.3" transform="rotate(-90 33.2 234.3)">GPIO1_15</text>
<text x="35" y="234.3" transform="rotate(-90 35 234.3)">GPIO0_27</text>
<text x="36.8" y="236.1" transform="rotate(-90 36.8 236.1)">EHRPWM2A</text>
<text x="38.6" y="234.3" transform="rotate(-90 38.6 234.3)">GPIO1_30</text>
<text x="40.3" y="234.3" transform="rotate(-90 40.3 234.3)">GPIO1_4</text>
<text x="42.1" y="234.3" transform="rotate(-90 42.1 234.3)">GPIO1_0</text>
<text x="43.9" y="234.3" transform="rotate(-90 43.9 234.3)">GPIO2_22</text>
<text x="45.7" y="234.3" transform="rotate(-90 45.7 234.3)">GPIO2_23</text>
<text x="47.5" y="237.8" transform="rotate(-90 47.5 237.8)">UART5_CTSN</text>
<text x="49.2" y="237.8" transform="rotate(-90 49.2 237.8)">UART4_RTSN</text>
<text x="51" y="237.8" transform="rotate(-90 51 237.8)">UART4_CTSN</text>
<text x="52.8" y="236.1" transform="rotate(-90 52.8 236.1)">UART5_TXD</text>
<text x="54.6" y="234.3" transform="rotate(-90 54.6 234.3)">GPIO_12</text>
<text x="56.3" y="234.3" transform="rotate(-90 56.3 234.3)">GPIO2_10</text>
<text x="58.1" y="234.3" transform="rotate(-90 58.1 234.3)">GPIO2_8</text>
<text x="59.9" y="234.3" transform="rotate(-90 59.9 234.3)">GPIO2_6</text>
<text x="106.1" y="238.2" transform="rotate(-90 106.1 238.2)">MMC0_CMD</text>
<text x="109.7" y="239.9" transform="rotate(-90 109.7 239.9)">MMC0_CLKO</text>
<text x="125.9" y="239.1" transform="rotate(-90 125.9 239.1)">CD/EMU4</text>
<text x="22.4" y="243.2" transform="rotate(-90 22.4 243.2)">3</text>
<text x="24.2" y="243.2" transform="rotate(-90 24.2 243.2)">3</text>
<text x="25.9" y="243.2" transform="rotate(-90 25.9 243.2)">3</text>
<text x="27.7" y="243.2" transform="rotate(-90 27.7 243.2)">3</text>
<text x="29.5" y="243.2" transform="rotate(-90 29.5 243.2)">3</text>
<text x="31.3" y="243.2" transform="rotate(-90 31.3 243.2)">3</text>
<text x="33.1" y="243.2" transform="rotate(-90 33.1 243.2)">3</text>
<text x="34.8" y="243.2" transform="rotate(-90 34.8 243.2)">3</text>
<text x="36.6" y="243.2" transform="rotate(-90 36.6 243.2)">3</text>
<text x="38.4" y="243.2" transform="rotate(-90 38.4 243.2)">3</text>
<text x="40.2" y="243.2" transform="rotate(-90 40.2 243.2)">3</text>
<text x="42" y="243.2" transform="rotate(-90 42 243.2)">3</text>
<text x="43.7" y="243.2" transform="rotate(-90 43.7 243.2)">4</text>
<text x="45.5" y="243.2" transform="rotate(-90 45.5 243.2)">4</text>
<text x="47.3" y="243.2" transform="rotate(-90 47.3 243.2)">4,6</text>
<text x="49.1" y="243.2" transform="rotate(-90 49.1 243.2)">4,6</text>
<text x="50.8" y="243.2" transform="rotate(-90 50.8 243.2)">4,6</text>
<text x="52.6" y="243.2" transform="rotate(-90 52.6 243.2)">4,6</text>
<text x="54.4" y="243.2" transform="rotate(-90 54.4 243.2)">4,6</text>
<text x="56.2" y="243.2" transform="rotate(-90 56.2 243.2)">4,6</text>
<text x="58" y="243.2" transform="rotate(-90 58 243.2)">4,6</text>
<text x="59.7" y="243.2" transform="rotate(-90 59.7 243.2)">4,6</text>
<text x="102.6" y="240.7" transform="rotate(-90 102.6 240.7)">MMC0_DAT2</text>
<text x="104.4" y="240.7" transform="rotate(-90 104.4 240.7)">MMC0_DAT3</text>
<text x="106" y="244.9" transform="rotate(-90 106 244.9)">3</text>
<text x="109.5" y="244.9" transform="rotate(-90 109.5 244.9)">3</text>
<text x="113.2" y="240.7" transform="rotate(-90 113.2 240.7)">MMC0_DAT0</text>
<text x="115" y="240.7" transform="rotate(-90 115 240.7)">MMC0_DAT1</text>
<text x="102.4" y="248.5" transform="rotate(-90 102.4 248.5)">3</text>
<text x="104.2" y="248.5" transform="rotate(-90 104.2 248.5)">3</text>
<text x="113.1" y="248.5" transform="rotate(-90 113.1 248.5)">3</text>
<text x="114.8" y="248.5" transform="rotate(-90 114.8 248.5)">3</text>
<text x="125.5" y="246.7" transform="rotate(-90 125.5 246.7)">10,4</text>
</g>
<g font-size="1.6" fill="#000080">
<text x="16.3" y="104.5" transform="rotate(-90 16.3 104.5)">P9</text>
<text x="62.6" y="109.8" transform="rotate(-90 62.6 109.8)">FEMALE HEADER 2x23</text>
<text x="105.2" y="129.4" transform="rotate(-90 105.2 129.4)">10K,1%</text>
<text x="105.2" y="136.5" transform="rotate(-90 105.2 136.5)">R196</text>
<text x="110.6" y="143.6" transform="rotate(-90 110.6 143.6)">R197</text>
<text x="115.9" y="143.6" transform="rotate(-90 115.9 143.6)">0,1%</text>
<text x="85.7" y="180.9" transform="rotate(-90 85.7 180.9)">C160</text>
<text x="87.5" y="180.9" transform="rotate(-90 87.5 180.9)">0.1uf,16V</text>
<text x="99.9" y="188" transform="rotate(-90 99.9 188)">P4</text>
<text x="117.7" y="188" transform="rotate(-90 117.7 188)">SCHA5B0200</text>
<text x="83.9" y="193.4" transform="rotate(-90 83.9 193.4)">C159</text>
<text x="87.5" y="193.4" transform="rotate(-90 87.5 193.4)">10uF,10V</text>
<text x="88.1" y="200.8" transform="rotate(-180 88.1 200.8)">R195</text>
<text x="100.6" y="200.8" transform="rotate(-180 100.6 200.8)">10K,1%</text>
<text x="16.3" y="207.6" transform="rotate(-90 16.3 207.6)">P8</text>
<text x="88.1" y="207.9" transform="rotate(-180 88.1 207.9)">R193</text>
<text x="88.1" y="204.3" transform="rotate(-180 88.1 204.3)">R194</text>
<text x="100.6" y="207.9" transform="rotate(-180 100.6 207.9)">10K,1%</text>
<text x="100.6" y="204.3" transform="rotate(-180 100.6 204.3)">10K,1%</text>
<text x="62.6" y="212.9" transform="rotate(-90 62.6 212.9)">FEMALE HEADER 2x23</text>
<text x="88.1" y="215" transform="rotate(-180 88.1 215)">R191</text>
<text x="88.1" y="211.5" transform="rotate(-180 88.1 211.5)">R192</text>
<text x="100.6" y="215" transform="rotate(-180 100.6 215)">10K,1%</text>
<text x="100.6" y="211.5" transform="rotate(-180 100.6 211.5)">10K,1%</text>
<text x="88.1" y="218.6" transform="rotate(-180 88.1 218.6)">R190</text>
<text x="100.6" y="218.6" transform="rotate(-180 100.6 218.6)">10K,1%</text>
</g>
<g font-size="1.6" fill="#004080">
<text x="102.7" y="172.9" transform="rotate(-90 102.7 172.9)">GND</text>
<text x="104.5" y="171.7" transform="rotate(-90 104.5 171.7)">CD</text>
<text x="106.3" y="173.8" transform="rotate(-90 106.3 173.8)">GND3</text>
<text x="108.1" y="173.8" transform="rotate(-90 108.1 173.8)">GND4</text>
<text x="109.9" y="173.8" transform="rotate(-90 109.9 173.8)">GND5</text>
<text x="111.6" y="173.8" transform="rotate(-90 111.6 173.8)">GND6</text>
<text x="113.4" y="173.8" transform="rotate(-90 113.4 173.8)">GND7</text>
<text x="115.2" y="173.8" transform="rotate(-90 115.2 173.8)">GND8</text>
<text x="102.7" y="187.2" transform="rotate(-90 102.7 187.2)">DAT2</text>
<text x="104.5" y="187.2" transform="rotate(-90 104.5 187.2)">CD/DAT3</text>
<text x="106.3" y="187.2" transform="rotate(-90 106.3 187.2)">CMD</text>
<text x="108.1" y="187.2" transform="rotate(-90 108.1 187.2)">VDD</text>
<text x="109.9" y="187.2" transform="rotate(-90 109.9 187.2)">CLOCK</text>
<text x="111.6" y="187.2" transform="rotate(-90 111.6 187.2)">VSS</text>
<text x="113.4" y="187.2" transform="rotate(-90 113.4 187.2)">DAT0</text>
<text x="115.2" y="187.2" transform="rotate(-90 115.2 187.2)">DAT1</text>
</g>
<g font-size="1.3">
<text x="28.2" y="6.2" transform="rotate(-90 28.2 6.2)">D</text>
<text x="70.4" y="6.2" transform="rotate(-90 70.4 6.2)">C</text>
<text x="112.7" y="6.2" transform="rotate(-90 112.7 6.2)">B</text>
<text x="154.9" y="6.2" transform="rotate(-90 154.9 6.2)">A</text>
<text x="5.5" y="33.4" transform="rotate(-90 5.5 33.4)">1</text>
<text x="176.2" y="33.4" transform="rotate(-90 176.2 33.4)">1</text>
<text x="5.5" y="86.7" transform="rotate(-90 5.5 86.7)">2</text>
<text x="176.2" y="86.7" transform="rotate(-90 176.2 86.7)">2</text>
<text x="5.5" y="140" transform="rotate(-90 5.5 140)">3</text>
<text x="176.2" y="140" transform="rotate(-90 176.2 140)">3</text>
<text x="5.5" y="193.4" transform="rotate(-90 5.5 193.4)">4</text>
<text x="176.2" y="193.4" transform="rotate(-90 176.2 193.4)">4</text>
<text x="5.5" y="246.7" transform="rotate(-90 5.5 246.7)">5</text>
<text x="176.2" y="246.7" transform="rotate(-90 176.2 246.7)">5</text>
<text x="28.2" y="274.7" transform="rotate(-90 28.2 274.7)">D</text>
<text x="70.4" y="274.7" transform="rotate(-90 70.4 274.7)">C</text>
<text x="112.7" y="274.7" transform="rotate(-90 112.7 274.7)">B</text>
<text x="154.9" y="274.7" transform="rotate(-90 154.9 274.7)">A</text>
</g>
</svg>
